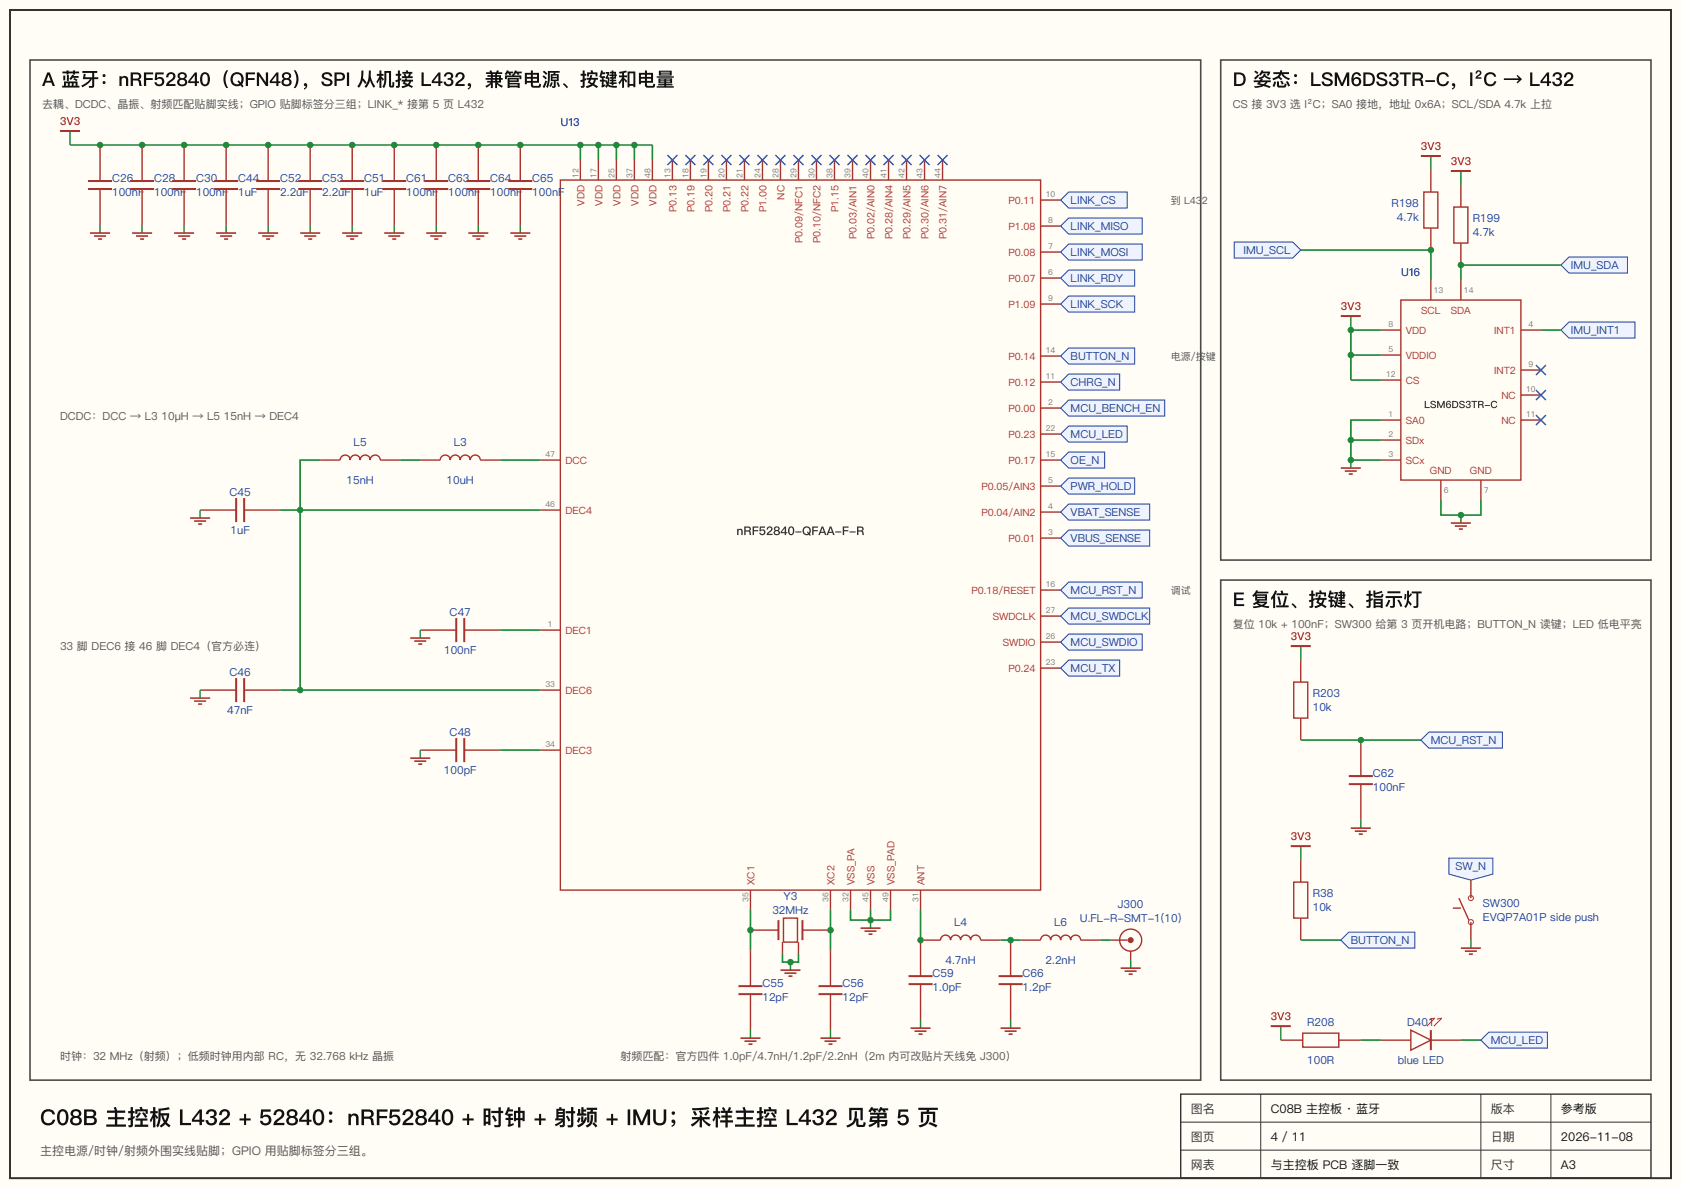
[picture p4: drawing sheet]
<svg xmlns="http://www.w3.org/2000/svg" width="444mm" height="314mm" viewBox="0 0 444 314" stroke-linecap="round" stroke-linejoin="round" font-family="sans-serif">
<path d="M0 0h444.5v314.3h-444.5z" fill="#fffdf6"/>
<path d="M2.6 2.6h439.3v309.1h-439.3z" fill="none" stroke="#333" stroke-width=".53"/>
<path d="M7.9 15.9h309.6v269.8h-309.6z" fill="none" stroke="#4a4a4a" stroke-width=".42"/>
<path d="M148.2 47.6h127v187.9h-127z" fill="#fffdf4"/>
<g fill="none" stroke="#a8322d" stroke-width=".37">
<path d="M148.2 47.6h127v187.9h-127zM153.5 42.3v5.3M158.2 42.3v5.3M163 42.3v5.3M167.7 42.3v5.3M172.5 42.3v5.3M177.8 42.3v5.3M182.6 42.3v5.3M187.3 42.3v5.3M192.1 42.3v5.3M196.8 42.3v5.3M201.6 42.3v5.3"/>
<path d="M206.4 42.3v5.3M211.1 42.3v5.3M215.9 42.3v5.3M220.7 42.3v5.3M225.4 42.3v5.3M230.2 42.3v5.3M234.9 42.3v5.3M239.7 42.3v5.3M244.5 42.3v5.3M249.2 42.3v5.3M275.2 52.9h5.3M275.2 59.8h5.3"/>
<path d="M275.2 66.7h5.3M275.2 73.6h5.3M275.2 80.4h5.3M275.2 94.2h5.3M275.2 101.1h5.3M275.2 107.9h5.3M275.2 114.8h5.3M142.9 121.7h5.3M142.9 134.9h5.3M275.2 121.7h5.3M275.2 128.6h5.3M275.2 135.5h5.3"/>
<path d="M275.2 142.3h5.3M275.2 156.1h5.3M142.9 166.7h5.3M275.2 163h5.3M275.2 169.9h5.3M275.2 176.7h5.3M142.9 182.6h5.3M142.9 198.4h5.3M198.4 235.5v5.3M219.6 235.5v5.3M224.9 235.5v5.3M230.2 235.5v5.3"/>
<path d="M235.5 235.5v5.3M243.4 235.5v5.3"/>
</g>
<path d="M280.5 52.9l2.1-2.1h15.5v4.2h-15.5z" fill="#eef3ff"/>
<path d="M280.5 52.9l2.1-2.1h15.5v4.2h-15.5z" fill="none" stroke="#1d3f9a" stroke-width=".26"/>
<path d="M280.5 59.8l2.1-2.1h19.4v4.2h-19.4z" fill="#eef3ff"/>
<path d="M280.5 59.8l2.1-2.1h19.4v4.2h-19.4z" fill="none" stroke="#1d3f9a" stroke-width=".26"/>
<path d="M280.5 66.7l2.1-2.1h19.4v4.2h-19.4z" fill="#eef3ff"/>
<path d="M280.5 66.7l2.1-2.1h19.4v4.2h-19.4z" fill="none" stroke="#1d3f9a" stroke-width=".26"/>
<path d="M280.5 73.6l2.1-2.2h17.4v4.3h-17.4z" fill="#eef3ff"/>
<path d="M280.5 73.6l2.1-2.2h17.4v4.3h-17.4z" fill="none" stroke="#1d3f9a" stroke-width=".26"/>
<path d="M280.5 80.4l2.1-2.1h17.4v4.2h-17.4z" fill="#eef3ff"/>
<path d="M280.5 80.4l2.1-2.1h17.4v4.2h-17.4z" fill="none" stroke="#1d3f9a" stroke-width=".26"/>
<path d="M280.5 94.2l2.1-2.1h17.4v4.2h-17.4z" fill="#eef3ff"/>
<path d="M280.5 94.2l2.1-2.1h17.4v4.2h-17.4z" fill="none" stroke="#1d3f9a" stroke-width=".26"/>
<path d="M280.5 101.1l2.1-2.1h13.5v4.2h-13.5z" fill="#eef3ff"/>
<path d="M280.5 101.1l2.1-2.1h13.5v4.2h-13.5z" fill="none" stroke="#1d3f9a" stroke-width=".26"/>
<path d="M280.5 107.9l2.1-2.1h25.4v4.3h-25.4z" fill="#eef3ff"/>
<path d="M280.5 107.9l2.1-2.1h25.4v4.3h-25.4z" fill="none" stroke="#1d3f9a" stroke-width=".26"/>
<path d="M280.5 114.8l2.1-2.1h15.5v4.2h-15.5z" fill="#eef3ff"/>
<path d="M280.5 114.8l2.1-2.1h15.5v4.2h-15.5z" fill="none" stroke="#1d3f9a" stroke-width=".26"/>
<path d="M280.5 121.7l2.1-2.1h9.5v4.2h-9.5z" fill="#eef3ff"/>
<path d="M280.5 121.7l2.1-2.1h9.5v4.2h-9.5z" fill="none" stroke="#1d3f9a" stroke-width=".26"/>
<path d="M280.5 128.6l2.1-2.1h17.4v4.2h-17.4z" fill="#eef3ff"/>
<path d="M280.5 128.6l2.1-2.1h17.4v4.2h-17.4z" fill="none" stroke="#1d3f9a" stroke-width=".26"/>
<path d="M280.5 135.5l2.1-2.2h21.4v4.3h-21.4z" fill="#eef3ff"/>
<path d="M280.5 135.5l2.1-2.2h21.4v4.3h-21.4z" fill="none" stroke="#1d3f9a" stroke-width=".26"/>
<path d="M280.5 142.3l2.1-2.1h21.4v4.3h-21.4z" fill="#eef3ff"/>
<path d="M280.5 142.3l2.1-2.1h21.4v4.3h-21.4z" fill="none" stroke="#1d3f9a" stroke-width=".26"/>
<path d="M280.5 156.1l2.1-2.1h19.4v4.2h-19.4z" fill="#eef3ff"/>
<path d="M280.5 156.1l2.1-2.1h19.4v4.2h-19.4z" fill="none" stroke="#1d3f9a" stroke-width=".26"/>
<path d="M280.5 163l2.1-2.1h21.4v4.2h-21.4z" fill="#eef3ff"/>
<path d="M280.5 163l2.1-2.1h21.4v4.2h-21.4z" fill="none" stroke="#1d3f9a" stroke-width=".26"/>
<path d="M280.5 169.9l2.1-2.2h19.4v4.3h-19.4z" fill="#eef3ff"/>
<path d="M280.5 169.9l2.1-2.2h19.4v4.3h-19.4z" fill="none" stroke="#1d3f9a" stroke-width=".26"/>
<path d="M280.5 176.7l2.1-2.1h13.5v4.3h-13.5z" fill="#eef3ff"/>
<path d="M280.5 176.7l2.1-2.1h13.5v4.3h-13.5z" fill="none" stroke="#1d3f9a" stroke-width=".26"/>
<g fill="none" stroke="#2050c0" stroke-width=".37">
<path d="M176.5 41l2.6 2.7M179.1 41l-2.6 2.7M181.2 41l2.7 2.7M183.9 41l-2.7 2.7M186 41l2.6 2.7M188.6 41l-2.6 2.7M190.8 41l2.6 2.7M193.4 41l-2.6 2.7M195.5 41l2.7 2.7M198.2 41l-2.7 2.7M200.3 41l2.6 2.7M202.9 41l-2.6 2.7"/>
<path d="M205.1 41l2.6 2.7M207.7 41l-2.6 2.7M209.8 41l2.7 2.7M212.5 41l-2.7 2.7M214.6 41l2.6 2.7M217.2 41l-2.6 2.7M219.3 41l2.7 2.7M222 41l-2.7 2.7M224.1 41l2.6 2.7M226.7 41l-2.6 2.7M228.9 41l2.6 2.7M231.5 41l-2.6 2.7"/>
<path d="M233.6 41l2.7 2.7M236.3 41l-2.7 2.7M238.4 41l2.6 2.7M241 41l-2.6 2.7M243.2 41l2.6 2.7M245.8 41l-2.6 2.7M247.9 41l2.7 2.7M250.6 41l-2.7 2.7"/>
</g>
<g fill="none" stroke="#1f8a3a" stroke-width=".42">
<path d="M18.5 38.4h154v3.9M153.5 38.4v3.9M158.2 38.4v3.9M163 38.4v3.9M167.7 38.4v3.9M74.1 134.9h68.8M84.7 121.7h-5.3v60.9h63.5M105.8 121.7h5.3M132.3 121.7h10.6M132.3 166.7h10.6M74.1 182.6h5.3M132.3 198.4h10.6"/>
<path d="M198.4 240.8v10.6M206.9 252.4v2.1h4.2v-2.1M219.6 240.8v10.6M224.9 240.8v2.6h10.6v-2.6M230.2 240.8v2.6M243.4 240.8v7.9M264.6 248.7h5.3"/>
</g>
<g fill="none" stroke="#1f8a3a" stroke-width=".37">
<path d="M18.5 34.7v3.7M26.5 59.5v2.1M37.6 59.5v2.1M48.7 59.5v2.1M59.8 59.5v2.1M70.9 59.5v2.1M82 59.5v2.1M93.1 59.5v2.1M104.2 59.5v2.1M115.4 59.5v2.1M126.5 59.5v2.1M137.6 59.5v2.1"/>
<path d="M52.9 134.9v2.2M111.1 166.7v2.1M52.9 182.6v2.1M111.1 198.4v2.2M209 254.5v2.1M230.2 243.4v2.1M198.4 272.5v2.1M219.6 272.5v2.1M243.4 269.9v2.1M267.2 269.9v2.1"/>
</g>
<g fill="none" stroke="#a8322d" stroke-width=".53">
<path d="M15.9 34.7h5.3M23.3 47.9h6.3M23.3 50h6.3M34.4 47.9h6.3M34.4 50h6.3M45.5 47.9h6.4M45.5 50h6.4M56.6 47.9h6.4M56.6 50h6.4M67.7 47.9h6.4M67.7 50h6.4M78.8 47.9h6.4"/>
<path d="M78.8 50h6.4M90 47.9h6.3M90 50h6.3M101.1 47.9h6.3M101.1 50h6.3M112.2 47.9h6.3M112.2 50h6.3M123.3 47.9h6.3M123.3 50h6.3M134.4 47.9h6.4M134.4 50h6.4M62.4 131.8v6.3"/>
<path d="M64.6 131.8v6.3M62.4 179.4v6.3M64.6 179.4v6.3M120.6 163.5v6.4M122.8 163.5v6.4M120.6 195.3v6.3M122.8 195.3v6.3M205.8 243.4v5.3M212.2 243.4v5.3M240.2 258.2h6.4M264.1 258.2h6.3M195.3 260.9h6.3"/>
<path d="M195.3 263h6.3M216.4 260.9h6.4M216.4 263h6.4M240.2 260.3h6.4M264.1 260.3h6.3"/>
</g>
<g fill="none" stroke="#a8322d" stroke-width=".37">
<path d="M26.5 38.4v9.5M37.6 38.4v9.5M48.7 38.4v9.5M59.8 38.4v9.5M70.9 38.4v9.5M82 38.4v9.5M93.1 38.4v9.5M104.2 38.4v9.5M115.4 38.4v9.5M126.5 38.4v9.5M137.6 38.4v9.5M26.5 50v9.5"/>
<path d="M37.6 50v9.5M48.7 50v9.5M59.8 50v9.5M70.9 50v9.5M82 50v9.5M93.1 50v9.5M104.2 50v9.5M115.4 50v9.5M126.5 50v9.5M137.6 50v9.5M52.9 134.9h9.5M64.6 134.9h9.5"/>
<path d="M84.7 121.7h5.3a1.32 1.32 0 0 1 1.3-1.3 1.32 1.32 0 0 1 1.3 1.3 1.32 1.32 0 0 1 1.3-1.3 1.32 1.32 0 0 1 1.3 1.3 1.32 1.32 0 0 1 1.4-1.3 1.32 1.32 0 0 1 1.3 1.3 1.32 1.32 0 0 1 1.3-1.3 1.32 1.32 0 0 1 1.3 1.3h5.3M111.1 121.7h5.3a1.32 1.32 0 0 1 1.3-1.3 1.32 1.32 0 0 1 1.4 1.3 1.32 1.32 0 0 1 1.3-1.3 1.32 1.32 0 0 1 1.3 1.3 1.32 1.32 0 0 1 1.3-1.3 1.32 1.32 0 0 1 1.4 1.3 1.32 1.32 0 0 1 1.3-1.3 1.32 1.32 0 0 1 1.3 1.3h5.3M111.1 166.7h9.5M122.8 166.7h9.5M52.9 182.6h9.5M64.6 182.6h9.5M111.1 198.4h9.5M122.8 198.4h9.5M198.4 246.1h7.4M198.4 251.4v9.5M206.9 249.2v3.2M207.2 242.9h3.7v6.3h-3.7z"/>
<path d="M211.1 249.2v3.2M212.2 246.1h7.4M219.6 251.4v9.5M264.6 248.7h-5.3a1.32 1.32 0 0 0-1.3-1.3 1.32 1.32 0 0 0-1.4 1.3 1.32 1.32 0 0 0-1.3-1.3 1.32 1.32 0 0 0-1.3 1.3 1.32 1.32 0 0 0-1.3-1.3 1.32 1.32 0 0 0-1.3 1.3 1.32 1.32 0 0 0-1.4-1.3 1.32 1.32 0 0 0-1.3 1.3h-5.3v9.5M267.2 248.7v9.5M269.9 248.7h5.3a1.32 1.32 0 0 1 1.3-1.3 1.32 1.32 0 0 1 1.3 1.3 1.32 1.32 0 0 1 1.3-1.3 1.32 1.32 0 0 1 1.4 1.3 1.32 1.32 0 0 1 1.3-1.3 1.32 1.32 0 0 1 1.3 1.3 1.32 1.32 0 0 1 1.3-1.3 1.32 1.32 0 0 1 1.3 1.3h5.3M198.4 263v9.5M219.6 263v9.5M243.4 260.3v9.6M267.2 260.3v9.6"/>
<circle cx="299" cy="248.7" r="2.91"/>
</g>
<g fill="none" stroke="#a8322d" stroke-width=".42">
<path d="M23.8 61.6h5.3M24.9 62.4h3.1M25.9 63.2h1.1M34.9 61.6h5.3M36 62.4h3.2M37 63.2h1.1M46 61.6h5.3M47.1 62.4h3.2M48.2 63.2h1M57.1 61.6h5.3M58.2 62.4h3.2M59.3 63.2h1"/>
<path d="M68.3 61.6h5.3M69.3 62.4h3.2M70.4 63.2h1M79.4 61.6h5.3M80.4 62.4h3.2M81.5 63.2h1M90.5 61.6h5.3M91.5 62.4h3.2M92.6 63.2h1.1M101.6 61.6h5.3M102.7 62.4h3.1M103.7 63.2h1.1"/>
<path d="M112.7 61.6h5.3M113.8 62.4h3.1M114.8 63.2h1.1M123.8 61.6h5.3M124.9 62.4h3.2M125.9 63.2h1.1M134.9 61.6h5.3M136 62.4h3.2M137.1 63.2h1M50.3 137.1h5.3M51.3 137.8h3.2M52.4 138.6h1"/>
<path d="M108.5 168.8h5.3M109.5 169.6h3.2M110.6 170.4h1.1M50.3 184.7h5.3M51.3 185.5h3.2M52.4 186.3h1M108.5 200.6h5.3M109.5 201.3h3.2M110.6 202.1h1.1M206.4 256.6h5.3M207.4 257.4h3.2M208.5 258.2h1"/>
<path d="M227.5 245.5h5.3M228.6 246.3h3.2M229.7 247.1h1M195.8 274.6h5.3M196.8 275.4h3.2M197.9 276.2h1.1M217 274.6h5.2M218 275.4h3.2M219.1 276.2h1M240.8 272h5.3M241.8 272.8h3.2M242.9 273.6h1"/>
<path d="M264.6 272h5.3M265.6 272.8h3.2M266.7 273.6h1.1"/>
</g>
<circle cx="299" cy="248.7" r=".79" fill="#a8322d"/>
<path d="M293.7 248.7h4.5M299 251.6v2.4" fill="none" stroke="#a8322d" stroke-width=".37"/>
<path d="M291 248.7h2.7" fill="none" stroke="#1f8a3a" stroke-width=".42"/>
<path d="M299 254v2.1" fill="none" stroke="#1f8a3a" stroke-width=".37"/>
<path d="M296.3 256.1h5.3M297.4 256.9h3.2M298.4 257.7h1.1" fill="none" stroke="#a8322d" stroke-width=".42"/>
<path d="M322.8 15.9h113.8v132.3h-113.8z" fill="none" stroke="#4a4a4a" stroke-width=".42"/>
<path d="M370.4 79.4h31.8v47.6h-31.8z" fill="#fffdf4"/>
<g fill="none" stroke="#a8322d" stroke-width=".37">
<path d="M376.5 50.8h3.7v9.5h-3.7zM378.4 45v5.8M384.4 54.8h3.7v9.5h-3.7zM386.3 48.9v5.9M370.4 79.4h31.8v47.6h-31.8zM378.4 60.3v5.8M378.4 74.1v5.3M386.3 64.3v5.8M386.3 74.1v5.3M365.1 87.3h5.3M365.1 93.9h5.3M402.2 87.3h5.3"/>
<path d="M402.2 97.9h5.3M365.1 100.5h5.3M365.1 111.1h5.3M365.1 116.4h5.3M402.2 111.1h5.3M402.2 104.5h5.3M365.1 121.7h5.3M381 127v5.3M391.6 127v5.3"/>
</g>
<path d="M344 66.1h34.4v8" fill="none" stroke="#1f8a3a" stroke-width=".42"/>
<path d="M326.4 64h15.4l2.2 2.1-2.2 2.2h-15.4z" fill="#eef3ff"/>
<path d="M326.4 64h15.4l2.2 2.1-2.2 2.2h-15.4z" fill="none" stroke="#1d3f9a" stroke-width=".26"/>
<path d="M412.7 70.1h-26.4v4" fill="none" stroke="#1f8a3a" stroke-width=".42"/>
<path d="M414.9 68h15.4v4.2h-15.4l-2.2-2.1z" fill="#eef3ff"/>
<path d="M414.9 68h15.4v4.2h-15.4l-2.2-2.1z" fill="none" stroke="#1d3f9a" stroke-width=".26"/>
<path d="M378.4 41.3v3.7M386.3 45.2v3.7M357.2 83.6v3.7M357.2 121.7v2.1" fill="none" stroke="#1f8a3a" stroke-width=".37"/>
<path d="M375.7 41.3h5.3M383.6 45.2h5.3M354.5 83.6h5.3" fill="none" stroke="#a8322d" stroke-width=".53"/>
<path d="M357.2 93.9h7.9M365.1 87.3h-7.9v13.2h7.9M407.5 87.3h5.2M357.2 116.4h7.9M365.1 111.1h-7.9v10.6h7.9" fill="none" stroke="#1f8a3a" stroke-width=".42"/>
<path d="M354.5 123.8h5.3M355.6 124.6h3.2M356.7 125.4h1" fill="none" stroke="#a8322d" stroke-width=".42"/>
<path d="M414.9 85.2h17.4v4.2h-17.4l-2.2-2.1z" fill="#eef3ff"/>
<path d="M414.9 85.2h17.4v4.2h-17.4l-2.2-2.1z" fill="none" stroke="#1d3f9a" stroke-width=".26"/>
<path d="M406.1 96.6l2.7 2.6M408.8 96.6l-2.7 2.6M406.1 103.2l2.7 2.6M406.1 109.8l2.7 2.6M408.8 103.2l-2.7 2.6M408.8 109.8l-2.7 2.6" fill="none" stroke="#2050c0" stroke-width=".37"/>
<path d="M381 132.3v4h10.6v-4M344 195.8h31.7" fill="none" stroke="#1f8a3a" stroke-width=".42"/>
<path d="M386.3 136.3v2.1M344 170.9v3.7" fill="none" stroke="#1f8a3a" stroke-width=".37"/>
<path d="M383.6 138.4h5.3M384.7 139.2h3.2M385.8 140h1" fill="none" stroke="#a8322d" stroke-width=".42"/>
<path d="M322.8 153.5h113.8v132.2h-113.8z" fill="none" stroke="#4a4a4a" stroke-width=".42"/>
<path d="M344 174.6v5.8M342.1 180.4h3.7v9.6h-3.7zM344 190v5.8M359.8 195.8v9.5M359.8 207.4v9.6" fill="none" stroke="#a8322d" stroke-width=".37"/>
<path d="M341.3 170.9h5.3M356.7 205.3h6.3M356.7 207.4h6.3" fill="none" stroke="#a8322d" stroke-width=".53"/>
<path d="M375.7 195.8l2.1-2.1h19.5v4.2h-19.5z" fill="#eef3ff"/>
<path d="M375.7 195.8l2.1-2.1h19.5v4.2h-19.5z" fill="none" stroke="#1d3f9a" stroke-width=".26"/>
<path d="M359.8 217v2.1M344 223.8v3.7" fill="none" stroke="#1f8a3a" stroke-width=".37"/>
<path d="M357.2 219.1h5.3M358.2 219.9h3.2M359.3 220.7h1.1" fill="none" stroke="#a8322d" stroke-width=".42"/>
<path d="M342.1 233.4h3.7v9.5h-3.7zM344 227.5v5.9M344 242.9v5.8" fill="none" stroke="#a8322d" stroke-width=".37"/>
<path d="M341.3 223.8h5.3" fill="none" stroke="#a8322d" stroke-width=".53"/>
<path d="M344 248.7h10.5" fill="none" stroke="#1f8a3a" stroke-width=".42"/>
<path d="M354.5 248.7l2.2-2.1h17.4v4.2h-17.4z" fill="#eef3ff"/>
<path d="M354.5 248.7l2.2-2.1h17.4v4.2h-17.4z" fill="none" stroke="#1d3f9a" stroke-width=".26"/>
<path d="M385.8 237.6l2.6 5.8M388.9 232.8v4.8M384.2 240.2h2.1M388.9 243.9v4.8" fill="none" stroke="#a8322d" stroke-width=".37"/>
<g fill="none" stroke="#a8322d" stroke-width=".26">
<circle cx="388.9" cy="237.6" r=".66"/>
<circle cx="388.9" cy="243.9" r=".66"/>
</g>
<path d="M383.1 227h11.7v4.2l-5.9 1.6-5.8-1.6z" fill="#eef3ff"/>
<path d="M383.1 227h11.7v4.2l-5.9 1.6-5.8-1.6z" fill="none" stroke="#1d3f9a" stroke-width=".26"/>
<path d="M388.9 248.7v2.1M338.7 271.5v3.7" fill="none" stroke="#1f8a3a" stroke-width=".37"/>
<path d="M386.3 250.8h5.3M387.3 251.6h3.2M388.4 252.4h1.1" fill="none" stroke="#a8322d" stroke-width=".42"/>
<path d="M338.7 275.2h5.8M344.5 273.3h9.5v3.7h-9.5zM354 275.2h5.8M365.1 275.2h8M373.1 272.5l5.3 2.7-5.3 2.6zM378.4 275.2h7.9" fill="none" stroke="#a8322d" stroke-width=".37"/>
<path d="M336 271.5h5.3M378.4 272.5v5.3" fill="none" stroke="#a8322d" stroke-width=".53"/>
<path d="M378.1 269.6l1.3-.3-2.1 2.2M379.9 269.6l1.4-.3-2.2 2.2" fill="none" stroke="#a8322d" stroke-width=".26"/>
<path d="M359.8 275.2h5.3M386.3 275.2h5.3" fill="none" stroke="#1f8a3a" stroke-width=".42"/>
<path d="M391.6 275.2l2.1-2.2h15.5v4.3h-15.5z" fill="#eef3ff"/>
<path d="M391.6 275.2l2.1-2.2h15.5v4.3h-15.5z" fill="none" stroke="#1d3f9a" stroke-width=".26"/>
<path d="M312.2 289.5h124.4v22.2h-124.4z" fill="none" stroke="#333" stroke-width=".37"/>
<path d="M312.2 296.9h124.4M333.4 289.5v22.2M391.6 289.5v22.2M410.1 289.5v22.2M312.2 304.3h124.4" fill="none" stroke="#333" stroke-width=".26"/>
<g fill="#1f8a3a">
<circle cx="137.6" cy="38.4" r=".85"/>
<circle cx="378.4" cy="66.1" r=".85"/>
<circle cx="93.1" cy="38.4" r=".85"/>
<circle cx="79.4" cy="134.9" r=".85"/>
<circle cx="386.3" cy="136.3" r=".85"/>
<circle cx="59.8" cy="38.4" r=".85"/>
<circle cx="48.7" cy="38.4" r=".85"/>
<circle cx="357.2" cy="93.9" r=".85"/>
<circle cx="126.5" cy="38.4" r=".85"/>
<circle cx="357.2" cy="116.4" r=".85"/>
<circle cx="357.2" cy="87.3" r=".85"/>
<circle cx="163" cy="38.4" r=".85"/>
<circle cx="82" cy="38.4" r=".85"/>
<circle cx="79.4" cy="182.6" r=".85"/>
<circle cx="243.4" cy="248.7" r=".85"/>
<circle cx="357.2" cy="121.7" r=".85"/>
<circle cx="37.6" cy="38.4" r=".85"/>
<circle cx="219.6" cy="246.1" r=".85"/>
<circle cx="153.5" cy="38.4" r=".85"/>
<circle cx="230.2" cy="243.4" r=".85"/>
<circle cx="115.4" cy="38.4" r=".85"/>
<circle cx="209" cy="254.5" r=".85"/>
<circle cx="70.9" cy="38.4" r=".85"/>
<circle cx="386.3" cy="70.1" r=".85"/>
<circle cx="104.2" cy="38.4" r=".85"/>
<circle cx="198.4" cy="246.1" r=".85"/>
<circle cx="167.7" cy="38.4" r=".85"/>
<circle cx="359.8" cy="195.8" r=".85"/>
<circle cx="158.2" cy="38.4" r=".85"/>
<circle cx="267.2" cy="248.7" r=".85"/>
<circle cx="26.5" cy="38.4" r=".85"/>
</g>
<text font-size="5.8" fill="#111" x="10.6" y="297.7">C08B 主控板 L432 + 52840：nRF52840 + 时钟 + 射频 + IMU；采样主控 L432 见第 5 页</text>
<g font-size="5" fill="#111">
<text x="11.1" y="22.8">A 蓝牙：nRF52840（QFN48）</text>
<text x="79.8" y="22.8">，SPI 从机接 L432，兼管电源、按键和电量</text>
<text x="326" y="22.8">D 姿态：LSM6DS3TR-C，I²C → L432</text>
<text x="326" y="160.3">E 复位、按键、指示灯</text>
</g>
<g font-size="3.2" fill="#333">
<text x="194.7" y="141.6">nRF52840-QFAA-F-R</text>
<text x="314.9" y="294.5">图名</text>
<text x="394.2" y="294.5">版本</text>
<text x="314.9" y="301.9">图页</text>
<text x="394.2" y="301.9">日 期</text>
<text x="314.9" y="309.3">网 表</text>
<text x="394.2" y="309.3">尺寸</text>
</g>
<g font-size="3.2" fill="#111">
<text x="336" y="294.5">C08B 主控板 · 蓝牙</text>
<text x="412.7" y="294.5">参考版</text>
<text x="336" y="301.9">4 / 11</text>
<text x="412.7" y="301.9">2026-11-08</text>
<text x="336" y="309.3">与主控板 PCB 逐脚一致</text>
<text x="412.7" y="309.3">A3</text>
</g>
<text font-size="3.2" fill="#555" x="10.6" y="305.6">主控电源/时钟/射频外围实线贴脚；GPIO 用贴脚标签分三组。</text>
<g font-size="2.9" fill="#555">
<text x="11.1" y="28.6">去耦、DCDC、晶振、射频匹配贴脚实线；GPIO 贴脚标签分三组；LINK_* 接第 5 页 L432</text>
<text x="326" y="28.6">CS 接 3V3 选 I²C；SA0 接地，地址 0x6A；SCL/SDA 4.7k 上拉</text>
<text x="15.9" y="111.1">DCDC：DCC → L3</text>
<text x="42.7" y="111.1">10µH → L5</text>
<text x="59.2" y="111.1">15nH → DEC4</text>
<text x="326" y="166.2">复位 10k + 100nF；SW300 给第 3 页开机电路；BUTTON_N 读键；LED 低电平亮</text>
<text x="15.9" y="172">33 脚 DEC6 接 46 脚 DEC4（官方必连）</text>
<text x="15.9" y="280.5">时钟：32 MHz（射频）；低频时钟用内部 RC，无 32.768 kHz 晶振</text>
<text x="164" y="280.5">射频匹配：官方四件 1.0pF/4.7nH/1.2pF/2.2nH（2m 内可改贴片天线免 J300）</text>
</g>
<g font-size="2.9" fill="#a8322d">
<text x="15.8" y="33.1">3V3</text>
<text x="375.6" y="39.7">3V3</text>
<text x="383.6" y="43.7">3V3</text>
<text x="354.5" y="82">3V3</text>
<text x="341.3" y="169.3">3V3</text>
<text x="341.3" y="222.2">3V3</text>
<text x="336" y="269.9">3V3</text>
</g>
<g font-size="2.9" fill="#1d3f9a">
<text x="148.2" y="33.3">U13</text>
<text x="29.6" y="48.2">C26</text>
<text x="29.6" y="51.9">100nF</text>
<text x="40.7" y="48.2">C28</text>
<text x="40.7" y="51.9">100nF</text>
<text x="51.9" y="48.2">C30</text>
<text x="51.9" y="51.9">100nF</text>
<text x="63" y="48.2">C44</text>
<text x="63" y="51.9">1uF</text>
<text x="74.1" y="48.2">C52</text>
<text x="74.1" y="51.9">2.2uF</text>
<text x="85.2" y="48.2">C53</text>
<text x="85.2" y="51.9">2.2uF</text>
<text x="96.3" y="48.2">C51</text>
<text x="96.3" y="51.9">1uF</text>
<text x="107.4" y="48.2">C61</text>
<text x="107.4" y="51.9">100nF</text>
<text x="118.5" y="48.2">C63</text>
<text x="118.5" y="51.9">100nF</text>
<text x="129.6" y="48.2">C64</text>
<text x="129.6" y="51.9">100nF</text>
<text x="140.8" y="48.2">C65</text>
<text x="140.8" y="51.9">100nF</text>
<text x="283.1" y="54">LINK_CS</text>
<text x="368" y="54.8">R198</text>
<text x="369.4" y="58.5">4.7k</text>
<text x="389.5" y="58.7">R199</text>
<text x="283.1" y="60.9">LINK_MISO</text>
<text x="389.5" y="62.4">4.7k</text>
<text x="283.1" y="67.7">LINK_MOSI</text>
<text x="328.9" y="67.2">IMU_SCL</text>
<text x="415.4" y="71.2">IMU_SDA</text>
<text x="283.1" y="74.6">LINK_RDY</text>
<text x="370.4" y="73">U16</text>
<text x="283.1" y="81.5">LINK_SCK</text>
<text x="415.4" y="88.4">IMU_INT1</text>
<text x="283.1" y="95.2">BUTTON_N</text>
<text x="283.1" y="102.1">CHRG_N</text>
<text x="283.1" y="109">MCU_BENCH_EN</text>
<text x="93.5" y="118">L5</text>
<text x="120" y="118">L3</text>
<text x="283.1" y="115.9">MCU_LED</text>
<text x="283.1" y="122.8">OE_N</text>
<text x="60.7" y="131.2">C45</text>
<text x="91.6" y="128.1">15nH</text>
<text x="118.1" y="128.1">10uH</text>
<text x="283.1" y="129.6">PWR_HOLD</text>
<text x="283.1" y="136.5">VBAT_SENSE</text>
<text x="61" y="141.3">1uF</text>
<text x="283.1" y="143.4">VBUS_SENSE</text>
<text x="283.1" y="157.2">MCU_RST_N</text>
<text x="118.9" y="163">C47</text>
<text x="283.1" y="164">MCU_SWDCLK</text>
<text x="117.4" y="173">100nF</text>
<text x="283.1" y="170.9">MCU_SWDIO</text>
<text x="60.7" y="178.9">C46</text>
<text x="283.1" y="177.8">MCU_TX</text>
<text x="347.1" y="184.4">R203</text>
<text x="60.1" y="188.9">47nF</text>
<text x="347.1" y="188.1">10k</text>
<text x="118.9" y="194.7">C48</text>
<text x="378.4" y="196.8">MCU_RST_N</text>
<text x="117.4" y="204.8">100pF</text>
<text x="363" y="205.6">C62</text>
<text x="363" y="209.3">100nF</text>
<text x="384.9" y="230.2">SW_N</text>
<text x="207.2" y="238.1">Y3</text>
<text x="347.1" y="237.3">R38</text>
<text x="392.1" y="240">SW300</text>
<text x="204.2" y="241.8">32MHz</text>
<text x="252.3" y="245">L4</text>
<text x="278.7" y="245">L6</text>
<text x="285.5" y="243.9">U.FL-R-SMT-1(10)</text>
<text x="295.6" y="240.2">J300</text>
<text x="347.1" y="241">10k</text>
<text x="392.1" y="243.7">EVQP7A01P side push</text>
<text x="357.2" y="249.8">BUTTON_N</text>
<text x="250" y="255.1">4.7nH</text>
<text x="276.5" y="255.1">2.2nH</text>
<text x="201.6" y="261.1">C55</text>
<text x="222.8" y="261.1">C56</text>
<text x="246.6" y="258.5">C59</text>
<text x="246.6" y="262.2">1.0pF</text>
<text x="270.4" y="258.5">C66</text>
<text x="270.4" y="262.2">1.2pF</text>
<text x="201.6" y="264.8">12pF</text>
<text x="222.8" y="264.8">12pF</text>
<text x="345.6" y="271.5">R208</text>
<text x="372.1" y="271.5">D401</text>
<text x="345.6" y="281.5">100R</text>
<text x="369.6" y="281.5">blue LED</text>
<text x="394.2" y="276.2">MCU_LED</text>
</g>
<g font-size="2.6" fill="#a8322d">
<text x="207.4" y="52.8" transform="rotate(-90 207.4 52.8)">NC</text>
<text x="266.7" y="54">P0.11</text>
<text x="154.5" y="54.4" transform="rotate(-90 154.5 54.4)">VDD</text>
<text x="159.3" y="54.4" transform="rotate(-90 159.3 54.4)">VDD</text>
<text x="164" y="54.4" transform="rotate(-90 164 54.4)">VDD</text>
<text x="168.8" y="54.4" transform="rotate(-90 168.8 54.4)">VDD</text>
<text x="173.6" y="54.4" transform="rotate(-90 173.6 54.4)">VDD</text>
<text x="178.9" y="56.1" transform="rotate(-90 178.9 56.1)">P0.13</text>
<text x="183.6" y="56.1" transform="rotate(-90 183.6 56.1)">P0.19</text>
<text x="188.4" y="56.1" transform="rotate(-90 188.4 56.1)">P0.20</text>
<text x="193.1" y="56.1" transform="rotate(-90 193.1 56.1)">P0.21</text>
<text x="197.9" y="56.1" transform="rotate(-90 197.9 56.1)">P0.22</text>
<text x="202.7" y="56.1" transform="rotate(-90 202.7 56.1)">P1.00</text>
<text x="221.7" y="56.1" transform="rotate(-90 221.7 56.1)">P1.15</text>
<text x="212.2" y="64.4" transform="rotate(-90 212.2 64.4)">P0.09/NFC1</text>
<text x="217" y="64.4" transform="rotate(-90 217 64.4)">P0.10/NFC2</text>
<text x="226.5" y="63.3" transform="rotate(-90 226.5 63.3)">P0.03/AIN1</text>
<text x="231.2" y="63.3" transform="rotate(-90 231.2 63.3)">P0.02/AIN0</text>
<text x="236" y="63.3" transform="rotate(-90 236 63.3)">P0.28/AIN4</text>
<text x="240.8" y="63.3" transform="rotate(-90 240.8 63.3)">P0.29/AIN5</text>
<text x="245.5" y="63.3" transform="rotate(-90 245.5 63.3)">P0.30/AIN6</text>
<text x="250.3" y="63.3" transform="rotate(-90 250.3 63.3)">P0.31/AIN7</text>
<text x="266.7" y="60.9">P1.08</text>
<text x="266.7" y="67.7">P0.08</text>
<text x="266.7" y="74.6">P0.07</text>
<text x="266.7" y="81.5">P1.09</text>
<text x="375.8" y="83.1">SCL</text>
<text x="383.6" y="83.1">SDA</text>
<text x="371.7" y="88.4">VDD</text>
<text x="395.1" y="88.4">INT1</text>
<text x="266.7" y="95.2">P0.14</text>
<text x="371.7" y="95">VDDIO</text>
<text x="371.7" y="101.6">CS</text>
<text x="395.1" y="99">INT2</text>
<text x="266.7" y="102.1">P0.12</text>
<text x="397" y="105.6">NC</text>
<text x="266.7" y="109">P0.00</text>
<text x="371.7" y="112.2">SA0</text>
<text x="397" y="112.2">NC</text>
<text x="266.7" y="115.9">P0.23</text>
<text x="371.7" y="117.5">SDx</text>
<text x="149.5" y="122.8">DCC</text>
<text x="266.7" y="122.8">P0.17</text>
<text x="371.7" y="122.8">SCx</text>
<text x="378.1" y="125.4">GND</text>
<text x="388.7" y="125.4">GND</text>
<text x="259.5" y="129.6">P0.05/AIN3</text>
<text x="149.5" y="136">DEC4</text>
<text x="259.5" y="136.5">P0.04/AIN2</text>
<text x="266.7" y="143.4">P0.01</text>
<text x="256.9" y="157.2">P0.18/RESET</text>
<text x="149.5" y="167.7">DEC1</text>
<text x="262.5" y="164">SWDCLK</text>
<text x="265.2" y="170.9">SWDIO</text>
<text x="266.7" y="177.8">P0.24</text>
<text x="149.5" y="183.6">DEC6</text>
<text x="149.5" y="199.5">DEC3</text>
<text x="199.5" y="234.2" transform="rotate(-90 199.5 234.2)">XC1</text>
<text x="220.7" y="234.2" transform="rotate(-90 220.7 234.2)">XC2</text>
<text x="226" y="234.2" transform="rotate(-90 226 234.2)">VSS_PA</text>
<text x="231.2" y="234.2" transform="rotate(-90 231.2 234.2)">VSS</text>
<text x="236.5" y="234.2" transform="rotate(-90 236.5 234.2)">VSS_PAD</text>
<text x="244.5" y="234.2" transform="rotate(-90 244.5 234.2)">ANT</text>
</g>
<g font-size="2.6" fill="#555">
<text x="309.6" y="54">到 L432</text>
<text x="309.6" y="95.2">电源/按键</text>
<text x="309.6" y="157.2">调试</text>
</g>
<text font-size="2.6" fill="#333" x="376.5" y="107.9">LSM6DS3TR-C</text>
<g font-size="2.1" fill="#777">
<text x="152.9" y="47.1" transform="rotate(-90 152.9 47.1)">12</text>
<text x="157.7" y="47.1" transform="rotate(-90 157.7 47.1)">17</text>
<text x="162.5" y="47.1" transform="rotate(-90 162.5 47.1)">25</text>
<text x="167.2" y="47.1" transform="rotate(-90 167.2 47.1)">37</text>
<text x="172" y="47.1" transform="rotate(-90 172 47.1)">48</text>
<text x="177.3" y="47.1" transform="rotate(-90 177.3 47.1)">13</text>
<text x="182" y="47.1" transform="rotate(-90 182 47.1)">18</text>
<text x="186.8" y="47.1" transform="rotate(-90 186.8 47.1)">19</text>
<text x="191.6" y="47.1" transform="rotate(-90 191.6 47.1)">20</text>
<text x="196.3" y="47.1" transform="rotate(-90 196.3 47.1)">21</text>
<text x="201.1" y="47.1" transform="rotate(-90 201.1 47.1)">24</text>
<text x="205.8" y="47.1" transform="rotate(-90 205.8 47.1)">28</text>
<text x="210.6" y="47.1" transform="rotate(-90 210.6 47.1)">29</text>
<text x="215.4" y="47.1" transform="rotate(-90 215.4 47.1)">30</text>
<text x="220.1" y="47.1" transform="rotate(-90 220.1 47.1)">38</text>
<text x="224.9" y="47.1" transform="rotate(-90 224.9 47.1)">39</text>
<text x="229.7" y="47.1" transform="rotate(-90 229.7 47.1)">40</text>
<text x="234.4" y="47.1" transform="rotate(-90 234.4 47.1)">41</text>
<text x="239.2" y="47.1" transform="rotate(-90 239.2 47.1)">42</text>
<text x="243.9" y="47.1" transform="rotate(-90 243.9 47.1)">43</text>
<text x="248.7" y="47.1" transform="rotate(-90 248.7 47.1)">44</text>
<text x="276.5" y="52.1">10</text>
<text x="277.2" y="59">8</text>
<text x="277.2" y="65.9">7</text>
<text x="277.2" y="72.8">6</text>
<text x="379.1" y="77.5">13</text>
<text x="387.1" y="77.5">14</text>
<text x="277.2" y="79.6">9</text>
<text x="367.1" y="86.5">8</text>
<text x="404.2" y="86.5">4</text>
<text x="276.5" y="93.4">14</text>
<text x="367.1" y="93.1">5</text>
<text x="276.5" y="100.3">11</text>
<text x="366.5" y="99.7">12</text>
<text x="404.2" y="97.1">9</text>
<text x="277.2" y="107.2">2</text>
<text x="403.5" y="103.7">10</text>
<text x="367.1" y="110.3">1</text>
<text x="403.5" y="110.3">11</text>
<text x="276.5" y="114">22</text>
<text x="367.1" y="115.6">2</text>
<text x="144.2" y="120.9">47</text>
<text x="276.5" y="120.9">15</text>
<text x="367.1" y="120.9">3</text>
<text x="277.2" y="127.8">5</text>
<text x="381.8" y="130.4">6</text>
<text x="392.4" y="130.4">7</text>
<text x="144.2" y="134.1">46</text>
<text x="277.2" y="134.7">4</text>
<text x="277.2" y="141.6">3</text>
<text x="276.5" y="155.3">16</text>
<text x="144.9" y="165.9">1</text>
<text x="276.5" y="162.2">27</text>
<text x="276.5" y="169.1">26</text>
<text x="276.5" y="175.9">23</text>
<text x="144.2" y="181.8">33</text>
<text x="144.2" y="197.6">34</text>
<text x="197.9" y="238.6" transform="rotate(-90 197.9 238.6)">35</text>
<text x="219.1" y="238.6" transform="rotate(-90 219.1 238.6)">36</text>
<text x="224.4" y="238.6" transform="rotate(-90 224.4 238.6)">32</text>
<text x="229.7" y="238.6" transform="rotate(-90 229.7 238.6)">45</text>
<text x="234.9" y="238.6" transform="rotate(-90 234.9 238.6)">49</text>
<text x="242.9" y="238.6" transform="rotate(-90 242.9 238.6)">31</text>
</g>
</svg>
